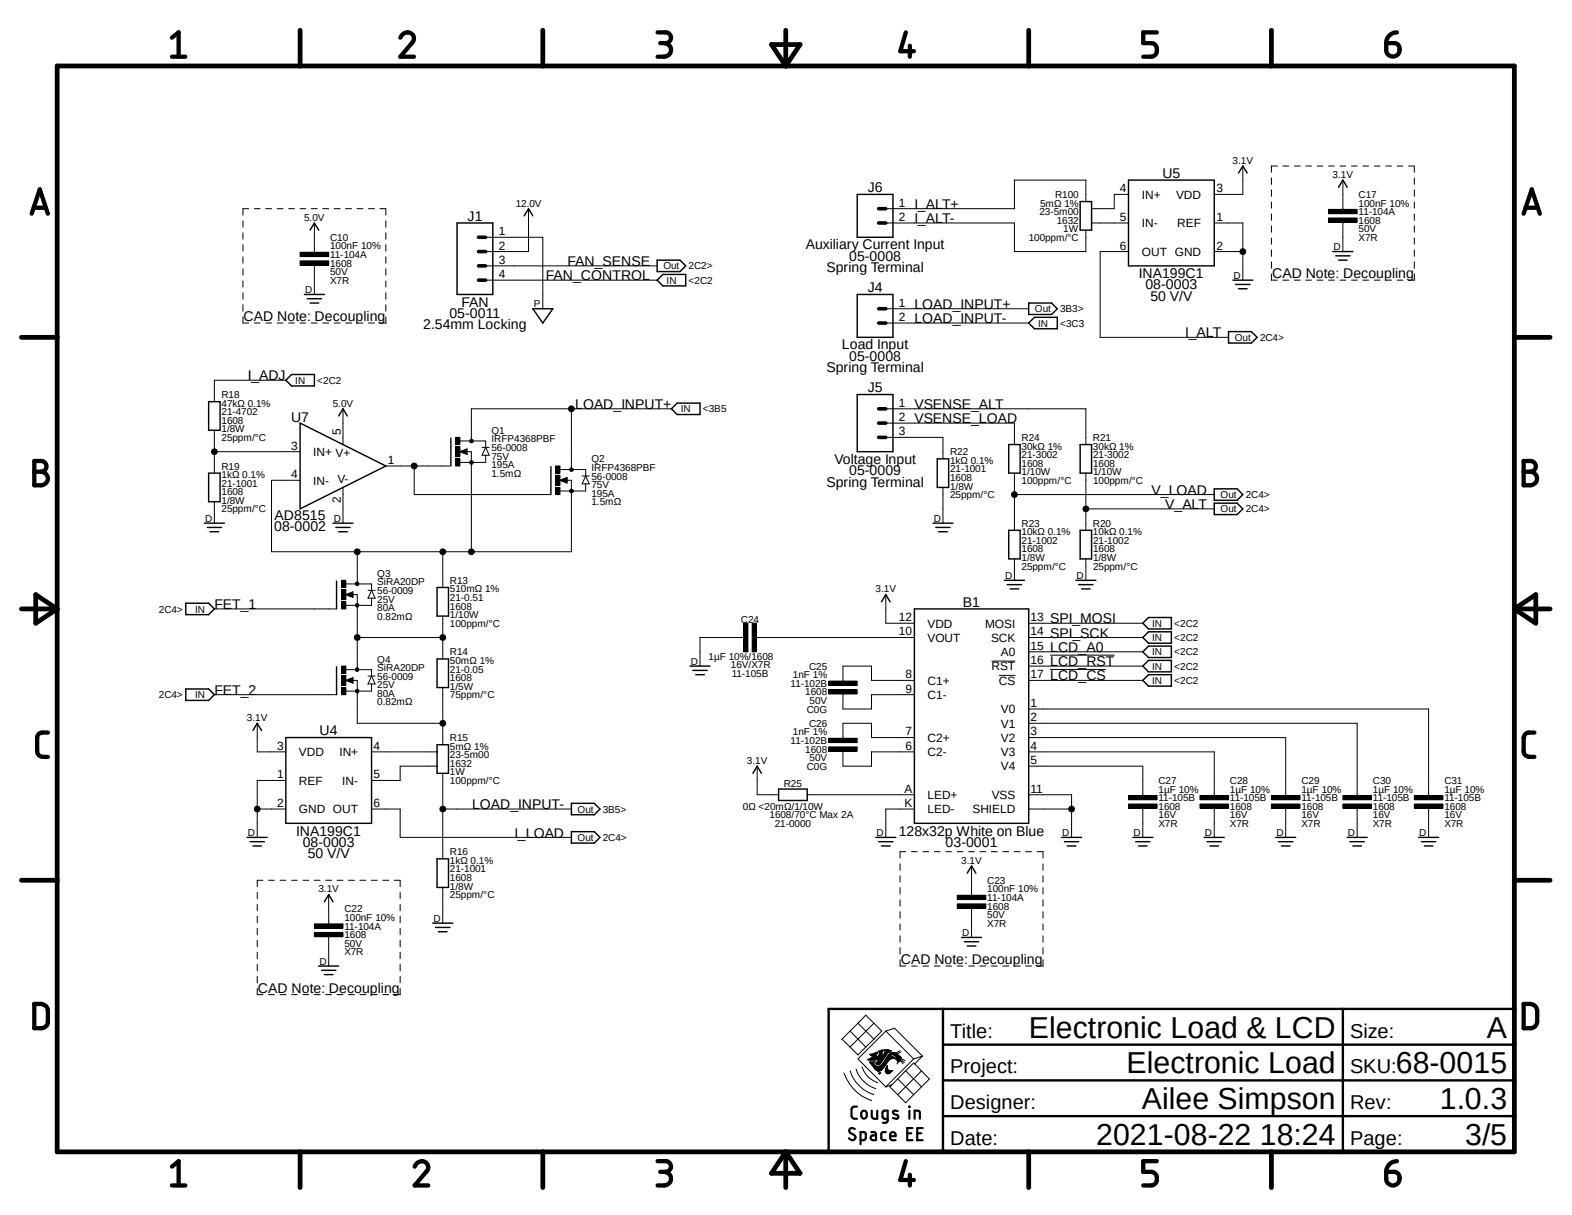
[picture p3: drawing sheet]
<svg xmlns="http://www.w3.org/2000/svg" width="279mm" height="216mm" viewBox="0 0 279 216" stroke-linecap="round" stroke-linejoin="round" font-family="sans-serif">
<path d="M3.4 3.1l272.6 209.7M276 3.1l-272.6 209.7" fill="none" stroke="#fff" stroke-width=".18"/>
<g fill="none" stroke="#000" stroke-width=".18">
<path d="M43.2 39.2v1.2M44.2 37.1h-1v1.1M45.2 37.1h1M47.2 37.1h1.1M49.3 37.1h1M51.3 37.1h1M53.3 37.1h1.1M55.3 37.1h1.1M55.9 39.6v5.2M57.4 37.1h1M59.4 37.1h1.1M61.4 37.1h1.1"/>
<path d="M63.5 37.1h1M65.5 37.1h1M67.5 37.1h1.1v1.1M68.6 39.2v1.2M93.9 37.1v7.6h-7.6M157.4 39.6h22.9v5.1h12.7v-3.8M193 35.8v-3.8h-12.7v5.1h-22.9M194 39.6h6.6M200.6 34.5h-2.6v2.6h-4M215.8 39.6h5.1v10.2M220.9 29.5v5h-5.1M226 31.6v1.2"/>
<path d="M226 33.7v1.2M226 35.9v1.1M226 38v1.2M227 29.5h-1v1.1M228 29.5h1.1M230 29.5h1.1M232.1 29.5h1M234.1 29.5h1M236.1 37.2h5.1v.8h-5.1zM236.1 38.7h5.1v.8h-5.1zM236.1 29.5h1.1M238.2 29.5h1"/>
<path d="M238.7 32v5.2M238.7 39.5v5.2M240.2 29.5h1M242.2 29.5h1M244.3 29.5h1M246.3 29.5h1M248.3 29.5h1M250.4 29.5h1v1.1M251.4 31.6v1.2M251.4 33.7v1.2M251.4 35.9v1.1M251.4 38v1.2"/>
<path d="M43.2 56.3v1.1h1M43.2 41.4v1.1M43.2 43.5v1.1M43.2 45.6v1.2M43.2 47.8v1.1M43.2 49.9v1.1M43.2 52v1.2M43.2 54.1v1.2M45.2 57.4h1M47.2 57.4h1.1M49.3 57.4h1M51.3 57.4h1"/>
<path d="M53.3 44.8h5.1v.8h-5.1zM53.3 46.4h5.1v.7h-5.1zM53.3 57.4h1.1M55.3 57.4h1.1M55.9 47.1v5.2M57.4 57.4h1M59.4 57.4h1.1M61.4 57.4h1.1M63.5 57.4h1M65.5 57.4h1M68.6 41.4v1.1M68.6 43.5v1.1"/>
<path d="M68.6 45.6v1.2M68.6 47.8v1.1M68.6 49.9v1.1M68.6 52v1.2M68.6 54.1v1.2M68.6 56.3v1.1h-1.1M86.3 49.8h30.5M86.3 47.2h30.5M86.3 42.2h10.2v12.7M157.4 57.4h25.4M157.4 54.9h25.4M200.6 44.7h-5.1v15.2h22.9"/>
<path d="M215.8 44.7h5.1M226 48.7v1.1h1M226 40.1v1.2M226 42.3v1.1M226 44.4v1.2M226 46.5v1.2M228 49.8h1.1M230 49.8h1.1M232.1 49.8h1M234.1 49.8h1M236.1 49.8h1.1M238.2 49.8h1"/>
<path d="M240.2 49.8h1M242.2 49.8h1M244.3 49.8h1M246.3 49.8h1M248.3 49.8h1M251.4 40.1v1.2M251.4 42.3v1.1M251.4 44.4v1.2M251.4 46.5v1.2M251.4 48.7v1.1h-1M38.1 76.5v7.6M50.8 67.6h-12.7v3.8"/>
<path d="M61 72.6v6.4M81 77.7h.7v1.3h-.7zM81 79.4h.7v1.8h-.7zM81.8 78.4h4.5v1.1M83.6 78.1l.2-.1 .2 .1v.5h-.4zM85.7 79.5h1.3M86.3 79.5l.7 1.4h-1.3zM101.6 72.6v10.8M119.3 72.6h-35.5v5.8M157.4 77.7h10.2v3.8M157.4 75.2h22.9v3.8M157.4 72.6h35.6v6.4"/>
<path d="M38.1 80.3h15.2M38.1 89.2v3.8M53.3 85.3h-5v12.7h53.3v-12.7h-.9M61 86.6v6.4M63.5 98v5.8M68.6 82.8h11.4M73.6 82.8v5.1h24.1M78.7 98v6.4M81 81.5h.7v1.3h-.7zM81.7 80.3l1.3-.5v1zM82.9 80.3h.9v17.7M83.6 82l.2-.2 .2 .2v.4h-.4z"/>
<path d="M86.3 80.9v1.3h-4.6M98.8 86.6h.7v1.3h-.7zM98.8 82.8h.7v1.3h-.7zM98.8 84.5h.7v1.7h-.7zM99.5 85.3l1.3-.5v1.1zM99.6 83.4h4.5v1.2M101.3 87h.5v.5h-.5l-.1-.3zM101.3 83.2l.3-.1 .2 .1v.5h-.5l-.1-.3zM103.5 84.6h1.2M104.1 86v1.2h-4.6M104.1 84.6l.6 1.4h-1.2zM167.6 86.6v6.4"/>
<path d="M180.3 87.9h35.5M180.3 84.1v10.1M180.3 99.3v3.8M193 84.1v10.1M193 99.3v3.8M193 90.4h22.8M38.1 108.2h21.6M60.7 106.9h.8v1.3h-.8zM60.7 103.1h.8v1.3h-.8zM60.7 104.8h.8v1.8h-.8zM60.7 118.4h.8v1.2h-.8zM61.5 103.8h4.5v1.1"/>
<path d="M61.5 105.7l1.2-.5v1zM61.5 119h4.5v1.1M62.6 105.7h.9v13.3M63.2 107.3h.5v.5l-.2 .1-.3-.1zM63.2 103.5h.5v.5l-.2 .1-.3-.1zM63.2 118.7h.5v.5l-.2 .1-.3-.1zM63.5 113.3h15.2M65.4 104.9h1.3M66 106.3v1.3h-4.5M66 104.9l.7 1.4h-1.3zM78.7 109.5v7.6M132.2 110.7h.7v5.1h-.7z"/>
<path d="M132.2 113.3h-7.8v5.1M133.7 110.7h.8v5.1h-.8zM134.5 113.3h28M157.4 105.7v5h5.1M176.2 117.5h4.3M182.8 110.7h20.3M182.8 113.3h20.3M182.8 115.8h20.3M182.8 118.4h20.3M186.6 116.4h11.5M186.6 119h10M38.1 123.4h21.6"/>
<path d="M45.7 128.5v5.1h5.1M50.8 138.7h-5.1v10.1M60.7 122.2h.8v1.2h-.8zM60.7 120h.8v1.8h-.8zM61.5 120.9l1.2-.5v1zM62.6 120.9h.9v7.6h15.2M63.2 122.6h.5v.4l-.2 .1-.3-.1zM65.4 120.1h1.3M66 133.6h11.7M66 121.5v1.3h-4.5M66 120.1l.7 1.4h-1.3zM77.7 136.1h-6.6v2.6h-5.1"/>
<path d="M78.7 122.2v10.1M78.7 137.4v15.2M134.6 136.1v5.1h3.8M147.3 121h5.1v.8h-5.1zM147.3 122.6h5.1v.7h-5.1zM147.3 131.2h5.1v.8h-5.1zM147.3 132.7h5.1v.8h-5.1zM149.8 123.3v2.7h5.1v-2.6h7.6M149.8 133.5v2.6h5.1v-2.5h7.6M162.5 131.1h-7.6v-2.6h-5.1v2.7M162.5 120.9h-7.6v-2.5h-5.1v2.6M177.5 120h3"/>
<path d="M182.8 126h71.1v15.4M182.8 128.5h58.4v12.9M182.8 131.1h45.7v10.3M182.8 133.6h33v7.8M182.8 136.1h20.3v5.3M182.8 120.9h20.3M45.7 158.6v1.1M45.7 143.8h5.1M46.7 156.4h-1v1.2M47.8 156.4h1M49.8 156.4h1M51.8 156.4h1"/>
<path d="M53.8 156.4h1.1M55.8 156.4h1.1M57.9 156.4h1M58.4 159v5.2M59.9 156.4h1.1M61.9 156.4h1.1M64 156.4h1M66 156.4h1.1M66 143.8h5.1v5h30.5M68 156.4h1.1M70.1 156.4h1v1.2M71.1 158.6v1.1"/>
<path d="M78.7 143.8h22.9M78.7 157.7v6.3M143.5 141.2h19M160 153.5v1.1M160 155.6v1.2M160 157.7v1.2M160 159.9v1.1M161 151.3h-1v1.2M162 151.3h1M162.5 143.8h-5.1v5M164 151.3h1.1M166.1 151.3h1"/>
<path d="M168.1 151.3h1M170.1 159.1h5.1v.8h-5.1zM170.1 151.3h1.1M172.2 151.3h1M172.7 153.9v5.2M174.2 151.3h1M176.2 151.3h1M178.2 151.3h1.1M180.3 151.3h1M182.3 151.3h1M182.8 141.2h7.7v7.6M182.8 143.8h7.7"/>
<path d="M184.3 151.3h1.1v1.2M185.4 153.5v1.1M185.4 155.6v1.2M185.4 157.7v1.2M185.4 159.9v1.1M200.6 141.4h5.1v.7h-5.1zM200.6 142.9h5.1v.7h-5.1zM203.1 143.6v5.2M213.3 141.4h5.1v.7h-5.1zM213.3 142.9h5.1v.7h-5.1zM215.8 143.6v5.2M226 141.4h5.1v.7h-5.1z"/>
<path d="M226 142.9h5.1v.7h-5.1zM228.5 143.6v5.2M238.7 141.4h5.1v.7h-5.1zM238.7 142.9h5.1v.7h-5.1zM241.2 143.6v5.2M251.4 141.4h5.1v.7h-5.1zM251.4 142.9h5.1v.7h-5.1zM253.9 143.6v5.2M45.7 175.6v1.1h1M45.7 160.7v1.1M45.7 162.8v1.2M45.7 165v1.1"/>
<path d="M45.7 167.1v1.1M45.7 169.2v1.1M45.7 171.4v1.1M45.7 173.5v1.1M47.8 176.7h1M49.8 176.7h1M51.8 176.7h1M53.8 176.7h1.1M55.8 176.7h1.1M55.9 164.2h5.1v.7h-5.1zM55.9 165.7h5.1v.8h-5.1zM57.9 176.7h1"/>
<path d="M58.4 166.5v5.2M59.9 176.7h1.1M61.9 176.7h1.1M64 176.7h1M66 176.7h1.1M68 176.7h1.1M71.1 160.7v1.1M71.1 162.8v1.2M71.1 165v1.1M71.1 167.1v1.1M71.1 169.2v1.1M71.1 171.4v1.1"/>
<path d="M71.1 173.5v1.1M71.1 175.6v1.1h-1M160 170.6v1.1h1M160 162v1.2M160 164.2v1.1M160 166.3v1.1M160 168.4v1.1M162 171.7h1M164 171.7h1.1M166.1 171.7h1M168.1 171.7h1M170.1 160.6h5.1v.8h-5.1z"/>
<path d="M170.1 171.7h1.1M172.2 171.7h1M172.7 161.4v5.2M174.2 171.7h1M176.2 171.7h1M178.2 171.7h1.1M180.3 171.7h1M182.3 171.7h1M185.4 162v1.2M185.4 164.2v1.1M185.4 166.3v1.1M185.4 168.4v1.1"/>
<path d="M185.4 170.6v1.1h-1.1M150 190.7a7.9 7.9 0 0 0 4.9 4.9M151.1 190.3a6.6 6.6 0 0 0 4.2 4.2M151.1 186.1l1.4 1.4 1.4-1.4M151.1 183.2l2.8 2.9M152.1 189.9a5.5 5.5 0 0 0 3.6 3.6M152.5 181.8l1.4-1.4 2.8 2.8-1.4 1.5M152.5 181.8l-2.9 2.9 1.5 1.4M152.5 181.8l2.8 2.9M153.2 189.6a4.4 4.4 0 0 0 2.8 2.8M154.3 188.3h1.6M154.3 188.3h1.3"/>
<path d="M154.5 188.2l-.3 .1 .7 .1 1.3-.3-.3 .6M154.5 188.2h2.6M154.6 188.8h.8M154.6 187.4h1.1M154.6 188.8h.7M154.7 188.1h2.4M154.7 188.9h.5M154.7 187.5h1M154.7 188.9l.7 1M154.8 189h.5M154.8 188h2.4M154.9 189.1h.4"/>
<path d="M154.9 187.6h.8M154.9 187.3h.9M154.9 189.2h.5M154.9 187.9l-.4 .3M154.9 187.9h2.3M155 187.8h.6M155 189.3h.5M155.1 189.4h.5M155.1 187.7h.6M155.2 189.6h2M155.2 187.2h.7M155.2 188.9l.1 .2"/>
<path d="M155.3 189.7h1.8M155.3 184.7l-1.4 1.4M155.3 181.8l-4.2 4.3M155.3 189.1l.5 .4M155.4 189.8h1.6M155.4 189.9h1.5M155.4 189.9l.2 .2M155.5 188.7h.1M155.5 187.1h.4M155.5 190h1.3M155.5 188.7h-1l.2 .2M155.5 188.7l-.3 .2"/>
<path d="M155.6 190.1a.7 .7 0 0 0 .9 .1M155.6 190.1h1.2M155.7 190.2h1M155.7 189h.7M155.7 188.9h.8M155.7 187h.2M155.8 188.8h.7M155.8 190.2h.7M155.8 189.1h.5M155.8 187.8h1.5M155.9 188.8h.7M155.9 186.9h.1"/>
<path d="M155.9 186.9l-.3 1 .6-.3M155.9 186.9l-1.3 .5 .6 .3-.3 .2M155.9 188.7h.8M156 188.6h.8M156 187.7h1.4M156 188.5h.8M156.1 188.4h.8M156.1 187.7h1.3M156.1 188.3h.8M156.2 188.3h.8M156.2 187.6h1.2M156.2 186.8l.1 .3h.1l-.1 .3"/>
<path d="M156.2 187.5h.5M156.2 186.9h.6M156.2 186.8h.7M156.3 190.8h.1M156.3 189.5h.9M156.3 187h.5M156.3 187.4l-.1 .2M156.3 187.4h.4M156.3 187.3h.4M156.3 187.2h.5M156.4 190.7l.1-.1-.2 .2M156.4 187.1h.4"/>
<path d="M156.4 189.4l-1.2 .1M156.4 189.4h.9M156.4 186.7l-.2 .1M156.4 186.7h.5M156.5 190.7h-.3l.2 .2M156.5 189.3h.9M156.7 189.2h.7M156.7 186.6h.3l-.1 .3h-.7M156.7 186.6l-.3 .1M156.7 186.6h.2M156.7 190.2h-.2M156.7 187.4l.1 .2 .1-.1"/>
<path d="M156.8 186.9l-.1 .5M156.8 189.1h.7M156.8 189h.7M156.8 190l-.1 .2M156.9 188.9h.7M156.9 187.5h.6M157 188.8h.6M157 187.4h.6M157.1 188.2l-.5 .6a.57 .57 0 0 1-.9 .2l.2-.3M157.1 188.8h.6M157.1 188.8l-.7 .6M157.1 188.7h.7"/>
<path d="M157.1 187.3h.5M157.1 189.7l-.3 .3M157.2 187.2l-.3 .3M157.2 188.6h.6M157.2 187.2h.5M157.2 188.5h.7M157.3 188.4h.7M157.3 187.8l-.2 .4M157.3 187.1h.5M157.3 186.8h1M157.3 186.7h1M157.3 186.6h.8"/>
<path d="M157.3 187h.6M157.4 190.3h1.1M157.4 190.4h1.1M157.4 190.2h.6M157.4 190.2h.5M157.4 188.3h.7M157.4 190.5h1M157.4 190.1h.4M157.4 190h.4M157.4 186.9h.8M157.4 188.3h.8M157.4 186.9h.6"/>
<path d="M157.4 183.2l5 5M157.4 183.2l-4.9 5 5 5M157.4 183.2l1.6-.5 5 5M157.4 190.6h.9M157.4 189.9h.3M157.4 188.2h.9M157.5 189.8h.2M157.5 188.1h1.1M157.5 188.1l-.4 .7M157.5 190.7h.7M157.5 189.7h.2M157.6 189.7h.1"/>
<path d="M157.6 188h1.4M157.6 189.6h.1M157.6 187.9h1.4M157.6 189.5h.1M157.6 187.8h1.2M157.7 190.8h.3M157.7 189.4v-.1l-.3 .8v.5M157.7 189.4v.3M157.7 189.7l.1 .3M157.7 189.4h.1M157.7 187.7h.4M157.8 190l.3 .3"/>
<path d="M157.8 187.7h.3M157.9 187.6h.3M157.9 187.5h.4M158 187.4h1.6M158.2 186.9l-.5 .3-.4 .6M158.2 186.9l.3-.2-1.2-.2v.3h.1l-.2 .4M158.2 190.3l.5-.1-.7 .6h-.3l-.3-.2M158.2 187.2h1.1M158.3 187.5l-.3 .2 .7 .1 .5 .4M158.3 187.1h.9M158.3 187.1a1.08 1.08 0 0 1 1.4 .4l.5 .4M158.3 187.1l-.8 1"/>
<path d="M158.3 187.5a.79 .79 0 0 1 1.1 .7h-.1l.2 .3M158.5 190.2h.1M158.8 187.5h.8M159 187.6h.8M159 188.1l.2 .1M159.1 187.7h.8M159.2 188.2h.1M159.2 188.1a1.53 1.53 0 0 0-1.8 1l-.3 .6M159.2 187.7h.8M159.3 187.8h.8M159.3 188.3h.8M159.3 187.9h.9"/>
<path d="M159.3 188h.8M159.4 188.3h.6M159.4 188.2h.7M159.4 188.1h.7M159.5 188.4h.5M159.5 188.8l-.1 .3M159.5 188.6h.3M159.5 188.5h.4M159.5 188.5l.1 .2M159.6 191.7l-1.4 1.4 1.4 1.4M159.6 191.7l2.8 2.8M159.6 188.8h.1"/>
<path d="M159.6 188.7h.1M159.6 188.7l-.1 .1M159.9 188.4l.6 .6M160 186.7l-.8 .5M160 188.4l-.4 .3M160.1 188.3l.6 .5M160.1 188.3l-.1 .1M160.1 188.1l.8 .4M160.1 186.9l-.7 .4h-1.3M160.2 187.9l-.1 .4M161 190.3l1.4-1.4 1.4 1.4M161 190.3l-1.4 1.4"/>
<path d="M161 190.3l2.8 2.8M162.4 188.2l-5 4.9 1.1-.3M163.8 190.3l1.4 1.4-4.2 4.3-1.4-1.5M163.8 190.3l-4.2 4.2M164 187.7l-1.6 .5M164 187.7l-1.4 1.4"/>
<circle cx="220.9" cy="44.7" r=".51"/>
<circle cx="101.6" cy="72.6" r=".51"/>
<circle cx="38.1" cy="80.3" r=".51"/>
<circle cx="63.5" cy="98" r=".51"/>
<circle cx="73.6" cy="82.8" r=".51"/>
<circle cx="78.7" cy="98" r=".51"/>
<circle cx="83.8" cy="98" r=".51"/>
<circle cx="180.3" cy="87.9" r=".51"/>
<circle cx="193" cy="90.4" r=".51"/>
<circle cx="63.5" cy="113.3" r=".51"/>
<circle cx="78.7" cy="113.3" r=".51"/>
<circle cx="78.7" cy="128.5" r=".51"/>
<circle cx="45.7" cy="143.8" r=".51"/>
<circle cx="78.7" cy="143.8" r=".51"/>
<circle cx="190.5" cy="143.8" r=".51"/>
</g>
<g fill="none" stroke="#000" stroke-width=".25">
<path d="M81.2 39.6h6.4v12.7h-6.4zM93.2 38.4l.7-1.3 .8 1.3M152.4 34.5h6.3v7.7h-6.3zM192 35.8h2v5.1h-2zM200.6 32h15.2v15.2h-15.2zM220.1 30.7l.8-1.2 .8 1.2M237.9 33.3l.8-1.3 .7 1.3M54.1 52.3h3.6M54.6 53.1h2.5M55.1 53.8h1.5M55.1 40.9l.8-1.3 .7 1.3M94.7 54.9h3.6l-1.8 2.5z"/>
<path d="M116.8 46.2h4.1l1 1-1 1.1h-4.1zM116.8 49.8l1-1h4.1v2h-4.1zM152.4 52.3h6.3v7.6h-6.3zM182.8 53.8h4.1l1 1.1-1 1h-4.1zM182.8 57.4l1.1-1h4v2h-4zM218.4 58.9h4l1 1-1 1.1h-4zM219.1 49.8h3.6M219.6 50.5h2.6M220.1 51.3h1.6M236.9 44.7h3.6M237.4 45.5h2.5M237.9 46.2h1.5"/>
<path d="M37.1 71.4h2v5.1h-2zM50.8 67.6l1-1.1h4.1v2.1h-4.1zM53.3 75.2l15.3 7.6-15.3 7.6zM60.2 73.9l.8-1.3 .7 1.3M80.1 77.9v4.9M119.3 72.6l1.1-1h4v2.1h-4zM152.4 70.1h6.3v10.2h-6.3zM179.3 79h2v5.1h-2zM192 79h2v5.1h-2zM36.3 93h3.6M36.8 93.7h2.6M37.1 84.1h2v5.1h-2z"/>
<path d="M37.3 94.5h1.6M59.2 93h3.5M59.7 93.7h2.5M60.2 94.5h1.5M97.9 82.9v5M165.8 93h3.6M166.3 93.7h2.6M166.6 81.5h2v5.1h-2zM166.8 94.5h1.6M179.3 94.2h2v5.1h-2zM192 94.2h2v5.1h-2zM215.8 86.9h4.1l1 1-1 1h-4.1z"/>
<path d="M215.8 89.4h4.1l1 1-1 1h-4.1zM33 107.2h4.1l1 1-1 1h-4.1zM59.8 103.3v4.9M59.8 118.5v4.9M77.7 117.1h2v5.1h-2zM77.7 104.4h2v5.1h-2zM122.6 118.4h3.6M123.1 119.1h2.6M123.7 119.9h1.5M156.7 106.9l.7-1.2 .8 1.2M162.5 108.2h20.3v38.1h-20.3zM178.5 103.1h3.6"/>
<path d="M179 103.9h2.6M179.5 104.6h1.6M191.2 103.1h3.6M191.7 103.9h2.6M192.2 104.6h1.6M203.1 110.7l1-1h4.1v2.1h-4.1zM203.1 113.3l1-1h4.1v2h-4.1zM203.1 115.8l1-1h4.1v2h-4.1zM203.1 118.4l1-1.1h4.1v2.1h-4.1zM33 122.4h4.1l1 1-1 1.1h-4.1zM45 129.8l.7-1.3 .8 1.3M50.8 131.1h15.2v15.2h-15.2z"/>
<path d="M77.7 132.3h2v5.1h-2zM133.8 137.4l.8-1.3 .7 1.3M203.1 120.9l1-1h4.1v2h-4.1zM43.9 148.8h3.6M44.4 149.6h2.6M45 150.3h1.5M77.7 152.6h2v5.1h-2zM101.6 147.8h4l1 1-1 1h-4zM101.6 142.7h4l1 1.1-1 1h-4zM138.4 140.2h5.1v2h-5.1zM155.7 148.8h3.5M156.2 149.6h2.5"/>
<path d="M156.7 150.3h1.5M171.9 155.2l.8-1.3 .7 1.3M188.7 148.8h3.5M189.2 149.6h2.5M189.7 150.3h1.5M201.3 148.8h3.6M201.8 149.6h2.6M202.4 150.3h1.5M214 148.8h3.6M214.5 149.6h2.6M215.1 150.3h1.5M226.7 148.8h3.6"/>
<path d="M227.2 149.6h2.6M227.8 150.3h1.5M239.4 148.8h3.6M239.9 149.6h2.6M240.5 150.3h1.5M252.1 148.8h3.6M252.6 149.6h2.6M253.2 150.3h1.5M56.6 171.7h3.6M57.1 172.4h2.6M57.7 173.2h1.5M57.7 160.2l.7-1.2 .8 1.2"/>
<path d="M76.9 164h3.6M77.4 164.8h2.6M77.9 165.6h1.6M170.9 166.6h3.6M171.4 167.3h2.5M171.9 168.1h1.5"/>
</g>
<g fill="#000">
<path d="M236.1 37.2h5.1v.8h-5.1z" fill-rule="evenodd"/>
<path d="M236.1 38.7h5.1v.8h-5.1z" fill-rule="evenodd"/>
<path d="M53.3 44.8h5.1v.8h-5.1z" fill-rule="evenodd"/>
<path d="M53.3 46.4h5.1v.7h-5.1z" fill-rule="evenodd"/>
<path d="M81 77.7h.7v1.3h-.7z" fill-rule="evenodd"/>
<path d="M81 79.4h.7v1.8h-.7z" fill-rule="evenodd"/>
<path d="M83.6 78.1l.2-.1 .2 .1v.5h-.4z" fill-rule="evenodd"/>
<path d="M81 81.5h.7v1.3h-.7z" fill-rule="evenodd"/>
<path d="M83.6 82l.2-.2 .2 .2v.4h-.4z" fill-rule="evenodd"/>
<path d="M98.8 86.6h.7v1.3h-.7z" fill-rule="evenodd"/>
<path d="M98.8 82.8h.7v1.3h-.7z" fill-rule="evenodd"/>
<path d="M98.8 84.5h.7v1.7h-.7z" fill-rule="evenodd"/>
<path d="M101.3 87h.5v.5h-.5l-.1-.3z" fill-rule="evenodd"/>
<path d="M101.3 83.2l.3-.1 .2 .1v.5h-.5l-.1-.3z" fill-rule="evenodd"/>
<path d="M60.7 106.9h.8v1.3h-.8z" fill-rule="evenodd"/>
<path d="M60.7 103.1h.8v1.3h-.8z" fill-rule="evenodd"/>
<path d="M60.7 104.8h.8v1.8h-.8z" fill-rule="evenodd"/>
<path d="M60.7 118.4h.8v1.2h-.8z" fill-rule="evenodd"/>
<path d="M63.2 107.3h.5v.5l-.2 .1-.3-.1z" fill-rule="evenodd"/>
<path d="M63.2 103.5h.5v.5l-.2 .1-.3-.1z" fill-rule="evenodd"/>
<path d="M63.2 118.7h.5v.5l-.2 .1-.3-.1z" fill-rule="evenodd"/>
<path d="M132.2 110.7h.7v5.1h-.7z" fill-rule="evenodd"/>
<path d="M133.7 110.7h.8v5.1h-.8z" fill-rule="evenodd"/>
<path d="M60.7 122.2h.8v1.2h-.8z" fill-rule="evenodd"/>
<path d="M60.7 120h.8v1.8h-.8z" fill-rule="evenodd"/>
<path d="M63.2 122.6h.5v.4l-.2 .1-.3-.1z" fill-rule="evenodd"/>
<path d="M147.3 121h5.1v.8h-5.1z" fill-rule="evenodd"/>
<path d="M147.3 122.6h5.1v.7h-5.1z" fill-rule="evenodd"/>
<path d="M147.3 131.2h5.1v.8h-5.1z" fill-rule="evenodd"/>
<path d="M147.3 132.7h5.1v.8h-5.1z" fill-rule="evenodd"/>
<path d="M170.1 159.1h5.1v.8h-5.1z" fill-rule="evenodd"/>
<path d="M200.6 141.4h5.1v.7h-5.1z" fill-rule="evenodd"/>
<path d="M200.6 142.9h5.1v.7h-5.1z" fill-rule="evenodd"/>
<path d="M213.3 141.4h5.1v.7h-5.1z" fill-rule="evenodd"/>
<path d="M213.3 142.9h5.1v.7h-5.1z" fill-rule="evenodd"/>
<path d="M226 141.4h5.1v.7h-5.1z" fill-rule="evenodd"/>
<path d="M226 142.9h5.1v.7h-5.1z" fill-rule="evenodd"/>
<path d="M238.7 141.4h5.1v.7h-5.1z" fill-rule="evenodd"/>
<path d="M238.7 142.9h5.1v.7h-5.1z" fill-rule="evenodd"/>
<path d="M251.4 141.4h5.1v.7h-5.1z" fill-rule="evenodd"/>
<path d="M251.4 142.9h5.1v.7h-5.1z" fill-rule="evenodd"/>
<path d="M55.9 164.2h5.1v.7h-5.1z" fill-rule="evenodd"/>
<path d="M55.9 165.7h5.1v.8h-5.1z" fill-rule="evenodd"/>
<path d="M170.1 160.6h5.1v.8h-5.1z" fill-rule="evenodd"/>
<circle cx="220.9" cy="44.7" r=".51"/>
<circle cx="101.6" cy="72.6" r=".51"/>
<circle cx="38.1" cy="80.3" r=".51"/>
<circle cx="63.5" cy="98" r=".51"/>
<circle cx="73.6" cy="82.8" r=".51"/>
<circle cx="78.7" cy="98" r=".51"/>
<circle cx="83.8" cy="98" r=".51"/>
<circle cx="180.3" cy="87.9" r=".51"/>
<circle cx="193" cy="90.4" r=".51"/>
<circle cx="63.5" cy="113.3" r=".51"/>
<circle cx="78.7" cy="113.3" r=".51"/>
<circle cx="78.7" cy="128.5" r=".51"/>
<circle cx="45.7" cy="143.8" r=".51"/>
<circle cx="78.7" cy="143.8" r=".51"/>
<circle cx="190.5" cy="143.8" r=".51"/>
</g>
<path d="M82.9 80l-.9 .3 .9 .2v-.2h-.3M100.7 85.1l-.9 .2 .9 .3v-.3h-.3M62.6 105.4l-.9 .3 .9 .2v-.2h-.2M62.6 120.6l-.9 .3 .9 .3v-.3h-.2" fill="none" stroke="#000" stroke-width=".34"/>
<path d="M156.2 39.6h1.2M156.2 37.1h1.2M85 44.7h1.3M85 47.2h1.3M85 49.8h1.3M85 42.2h1.3M156.2 57.4h1.2M156.2 54.9h1.2M156.2 75.2h1.2M156.2 77.7h1.2M156.2 72.6h1.2" fill="none" stroke="#000" stroke-width=".64"/>
<g fill="none" stroke="#000" stroke-width=".85">
<path d="M10.2 11.7h259v193h-259zM53.3 5.4v6.3M96.5 5.4v6.3M137.1 7.9h5.1l-2.5 3.8zM139.7 5.4v6.3M182.8 5.4v6.3M226 5.4v6.3M3.8 59.9h6.4M269.2 59.9h6.3M3.8 108.2h6.4M6.3 105.7l3.9 2.5-3.9 2.5zM269.2 108.2h6.3"/>
<path d="M269.2 108.2l3.8-2.5v5zM3.8 156.4h6.4M269.2 156.4h6.3M53.3 204.7v6.3M96.5 204.7v6.3M139.7 204.7v6.3M139.7 204.7l2.5 3.8h-5.1zM182.8 204.7v6.3M226 204.7v6.3"/>
</g>
<g fill="none" stroke="#000" stroke-width=".76">
<path d="M30.6 6.7l1.1-.9v4.3M30.6 10.1h2.3M71.2 6.7a1.19 1.19 0 0 1 1.5-.9 1.19 1.19 0 0 1 .7 1.6l-2.2 2.7h2.4M116.9 5.8h1.4a.95 .95 0 0 1 1 .9 .95 .95 0 0 1-1 1h-1M118.1 7.7a1.21 1.21 0 0 1 1.2 1.2 1.21 1.21 0 0 1-1.2 1.2h-1.2M161 5.8l-1 3.3h2.4M161.7 8.1v2M205.6 5.8h-2.4v1.9h1.4a1.23 1.23 0 0 1 1 1.2 1.23 1.23 0 0 1-1 1.2h-1.4M246.4 7.7h1.4a1.21 1.21 0 0 1 .9 1.4 1.21 1.21 0 0 1-1.3 .9 1.09 1.09 0 0 1-1-1.2zM248.3 5.8a1.88 1.88 0 0 0-1.9 1.9M5.6 38l1.5-4.3 1.4 4.3M6 36.9h2.2"/>
<path d="M270.8 38l1.4-4.3 1.5 4.3M271.1 36.9h2.2M6.1 81.9h1.2a.95 .95 0 0 1 1 1 .95 .95 0 0 1-1 .9 1.21 1.21 0 0 1 1.2 1.2 1.21 1.21 0 0 1-1.2 1.2h-1.2zM6.1 83.8h1.2M270.8 81.9h1.2a.95 .95 0 0 1 1 1 .95 .95 0 0 1-1 .9 1.21 1.21 0 0 1 1.2 1.2 1.21 1.21 0 0 1-1.2 1.2h-1.2zM270.8 83.8h1.2M8.5 130.2h-1a.87 .87 0 0 0-.9 .9v2.4a.97 .97 0 0 0 .9 1h1M272.7 130.2h-.9a.94 .94 0 0 0-1 .9v2.4a.97 .97 0 0 0 1 1h.9M6.1 178.4a2.22 2.22 0 0 1 2.2 .5l.2 .7v1.9a1.13 1.13 0 0 1-1.2 1.2h-1.2zM270.8 178.4a2.07 2.07 0 0 1 2.2 .5l.2 .7v1.9a1.21 1.21 0 0 1-1.2 1.2h-1.2zM30.6 207.3l1.1-1v4.4M30.6 210.7h2.3"/>
<path d="M73.7 207.3a1.2 1.2 0 0 1 1.4-1 1.2 1.2 0 0 1 1 1.4l-2.4 3h2.4M116.9 206.3h1.4a.95 .95 0 0 1 1 1 .95 .95 0 0 1-1 .9h-1M118.1 208.2a1.21 1.21 0 0 1 1.2 1.2 1.21 1.21 0 0 1-1.2 1.3h-1.2M161 206.3l-1 3.4h2.4M161.7 208.7v2M205.6 206.3h-2.4v1.9h1.4a1.23 1.23 0 0 1 1 1.2 1.23 1.23 0 0 1-1 1.3h-1.4M246.4 208.2h1.4a1.2 1.2 0 0 1 1 1.4 1.2 1.2 0 0 1-1.3 1 1.2 1.2 0 0 1-1.1-1.1zM248.3 206.3a1.88 1.88 0 0 0-1.9 1.9"/>
</g>
<path d="M167.6 179.3v25.4M238.7 179.3v25.4M269.2 179.3h-121.9v25.4M167.6 198.3h101.6M167.6 192h101.6M167.6 185.6h101.6" fill="none" stroke="#000" stroke-width=".42"/>
<g fill="none" stroke="#000" stroke-width=".38">
<path d="M152.3 196.6l-.7 .1-.3 .4 .1 1.4 .4 .3h.5M153.2 197.6a.49 .49 0 0 1 .5-.2 .49 .49 0 0 1 .4 .4v.5a.49 .49 0 0 1-.5 .5 .49 .49 0 0 1-.5-.5zM154.9 197.4v1l.4 .4h.6v-1.4M157.8 198.8h-.6l-.3-.2-.1-.9 .2-.3h.8v1.7l-.4 .4h-.5M159.6 197.4a.61 .61 0 0 0-.9 .2l.2 .4 .6 .2 .2 .3a.63 .63 0 0 1-1 .2M161.6 196.6l.1 .1zM161.6 197.4v1.4M162.6 198.8v-1.4h.6l.2 .1 .1 1.3M151.9 200.6a.6 .6 0 0 0-1 .3l.3 .4 .6 .4a.51 .51 0 0 1 .2 .7 .51 .51 0 0 1-.7 .2l-.4-.3M153 202.6h.5l.3-.2 .1-.9-.2-.3h-.7v2.1M154.9 201.2h.6l.2 .3v1.1h-.5a.42 .42 0 0 1-.5-.4 .42 .42 0 0 1 .5-.4h.5M157.4 201.2h-.6l-.2 .3 .1 .9 .3 .2h.4"/>
<path d="M158.2 201.9h1a.51 .51 0 0 0-.4-.7 .51 .51 0 0 0-.6 .4l.1 .8 .3 .2h.6M161.2 201.4h.8M162.2 200.4h-1v2.2h1M163 201.4h.7M164 200.4h-1v2.2h1"/>
</g>
<g font-size="5.4">
<text x="182.9" y="184.4">Electronic Load &amp; LCD</text>
<text x="264.3" y="184.4">A</text>
<text x="200.2" y="190.7">Electronic Load</text>
<text x="248.1" y="190.7">68-0015</text>
<text x="202.9" y="197.1">Ailee Simpson</text>
<text x="255.9" y="197.1">1.0.3</text>
<text x="194.8" y="203.4">2021-08-22 18:24</text>
<text x="260.4" y="203.4">3/5</text>
</g>
<g font-size="3.6">
<text x="168.9" y="184.4">Title:</text>
<text x="239.9" y="184.4">Size:</text>
<text x="168.9" y="190.7">Project:</text>
<text x="240" y="190.7">SKU:</text>
<text x="168.9" y="197.1">Designer:</text>
<text x="239.9" y="197.1">Rev:</text>
<text x="168.9" y="203.4">Date:</text>
<text x="239.9" y="203.4">Page:</text>
</g>
<g font-size="2.5">
<text x="154.2" y="34.2">J6</text>
<text x="206.6" y="31.7">U5</text>
<text x="83.1" y="39.2">J1</text>
<text x="162.5" y="37.1">I_ALT+</text>
<text x="162.5" y="39.6">I_ALT-</text>
<text x="100.8" y="47.2">FAN_SENSE</text>
<text x="143.2" y="44.3">Auxiliary Current Input</text>
<text x="150.9" y="46.4">05-0008</text>
<text x="97" y="49.8">FAN_CONTROL</text>
<text x="146.9" y="48.4">Spring Terminal</text>
<text x="154.2" y="51.9">J4</text>
<text x="202.4" y="49.4">INA199C1</text>
<text x="203.6" y="51.4">08-0003</text>
<text x="204.5" y="53.5">50 V/V</text>
<text x="226.1" y="49.4">CAD Note: Decoupling</text>
<text x="43.3" y="57">CAD Note: Decoupling</text>
<text x="75.2" y="58.5">2.54mm Locking</text>
<text x="79.9" y="56.5">05-0011</text>
<text x="82" y="54.5">FAN</text>
<text x="162.5" y="54.9">LOAD_INPUT+</text>
<text x="162.5" y="57.4">LOAD_INPUT-</text>
<text x="210.7" y="59.9">I_ALT</text>
<text x="149.7" y="62.1">Load Input</text>
<text x="150.9" y="64.1">05-0008</text>
<text x="44" y="67.6">I_ADJ</text>
<text x="146.9" y="66.2">Spring Terminal</text>
<text x="154.2" y="69.7">J5</text>
<text x="51.7" y="75.1">U7</text>
<text x="102.2" y="72.6">LOAD_INPUT+</text>
<text x="162.5" y="72.6">VSENSE_ALT</text>
<text x="162.5" y="75.2">VSENSE_LOAD</text>
<text x="148.3" y="82.4">Voltage Input</text>
<text x="146.9" y="86.5">Spring Terminal</text>
<text x="150.9" y="84.5">05-0009</text>
<text x="204.7" y="87.9">V_LOAD</text>
<text x="48.7" y="94.4">08-0002</text>
<text x="48.8" y="92.3">AD8515</text>
<text x="207.1" y="90.4">V_ALT</text>
<text x="171.2" y="107.8">B1</text>
<text x="38.1" y="108.2">FET_1</text>
<text x="186.7" y="110.7">SPI_MOSI</text>
<text x="186.7" y="113.3">SPI_SCK</text>
<text x="186.7" y="115.8">LCD_A0</text>
<text x="186.7" y="118.4">LCD_RST</text>
<text x="38.1" y="123.4">FET_2</text>
<text x="186.7" y="120.9">LCD_CS</text>
<text x="56.8" y="130.7">U4</text>
<text x="83.9" y="143.8">LOAD_INPUT-</text>
<text x="52.7" y="148.5">INA199C1</text>
<text x="91.4" y="148.8">I_LOAD</text>
<text x="159.7" y="148.5">128x32p White on Blue</text>
<text x="53.8" y="150.5">08-0003</text>
<text x="54.7" y="152.5">50 V/V</text>
<text x="168.1" y="150.5">03-0001</text>
<text x="160.1" y="171.3">CAD Note: Decoupling</text>
<text x="45.8" y="176.4">CAD Note: Decoupling</text>
</g>
<g font-size="2.1">
<text x="199.1" y="34.2">4</text>
<text x="202.9" y="35.3">IN+</text>
<text x="209" y="35.3">VDD</text>
<text x="216.2" y="34.2">3</text>
<text x="88.7" y="41.8">1</text>
<text x="159.8" y="39.3">2</text>
<text x="159.8" y="36.7">1</text>
<text x="199.1" y="39.3">5</text>
<text x="202.9" y="40.4">IN-</text>
<text x="209.3" y="40.4">REF</text>
<text x="216.2" y="39.3">1</text>
<text x="88.7" y="46.9">3</text>
<text x="88.7" y="44.4">2</text>
<text x="199.1" y="44.4">6</text>
<text x="202.9" y="45.5">OUT GND</text>
<text x="216.2" y="44.4">2</text>
<text x="88.7" y="49.4">4</text>
<text x="159.8" y="57.1">2</text>
<text x="159.8" y="54.5">1</text>
<text x="60.6" y="77.4" transform="rotate(-90 60.6 77.4)">5</text>
<text x="159.8" y="77.4">3</text>
<text x="159.8" y="74.8">2</text>
<text x="159.8" y="72.3">1</text>
<text x="51.8" y="79.9">3</text>
<text x="55.7" y="81">IN+ V+</text>
<text x="68.9" y="82.5">1</text>
<text x="51.8" y="85">4</text>
<text x="55.7" y="86.1">IN-</text>
<text x="60" y="85.9">V-</text>
<text x="60.6" y="89.4" transform="rotate(-90 60.6 89.4)">2</text>
<text x="159.8" y="110.4">12</text>
<text x="159.8" y="112.9">10</text>
<text x="164.8" y="111.5">VDD</text>
<text x="175.1" y="111.5">MOSI</text>
<text x="183.2" y="110.4">13</text>
<text x="183.2" y="112.9">14</text>
<text x="164.8" y="114">VOUT</text>
<text x="176.1" y="114">SCK</text>
<text x="176.2" y="119.1">RST</text>
<text x="177.9" y="116.6">A0</text>
<text x="183.2" y="115.4">15</text>
<text x="183.2" y="118">16</text>
<text x="161" y="120.5">8</text>
<text x="161" y="123.1">9</text>
<text x="164.8" y="121.7">C1+</text>
<text x="164.8" y="124.2">C1-</text>
<text x="177.5" y="121.7">CS</text>
<text x="183.2" y="125.6">1</text>
<text x="183.2" y="120.5">17</text>
<text x="161" y="130.7">7</text>
<text x="164.8" y="131.8">C2+</text>
<text x="177.9" y="126.7">V0</text>
<text x="177.9" y="129.3">V1</text>
<text x="177.9" y="131.8">V2</text>
<text x="183.2" y="128.1">2</text>
<text x="183.2" y="130.7">3</text>
<text x="49.2" y="133.2">3</text>
<text x="53.1" y="134.4">VDD</text>
<text x="60.3" y="134.4">IN+</text>
<text x="66.4" y="133.2">4</text>
<text x="161" y="133.2">6</text>
<text x="164.8" y="134.4">C2-</text>
<text x="177.9" y="134.4">V3</text>
<text x="177.9" y="136.9">V4</text>
<text x="183.2" y="133.2">4</text>
<text x="183.2" y="135.8">5</text>
<text x="49.2" y="138.3">1</text>
<text x="49.2" y="143.4">2</text>
<text x="53.1" y="139.4">REF</text>
<text x="60.8" y="139.4">IN-</text>
<text x="66.4" y="138.3">5</text>
<text x="66.4" y="143.4">6</text>
<text x="160.7" y="140.8">A</text>
<text x="160.7" y="143.4">K</text>
<text x="164.8" y="142">LED+</text>
<text x="176.3" y="142">VSS</text>
<text x="183.2" y="140.8">11</text>
<text x="53.1" y="144.5">GND OUT</text>
<text x="164.8" y="144.5">LED-</text>
<text x="172.8" y="144.5">SHIELD</text>
</g>
<g font-size="1.8">
<text x="219.1" y="29.1">3.1V</text>
<text x="187.5" y="35.2">R100</text>
<text x="236.9" y="31.7">3.1V</text>
<text x="241.5" y="35.2">C17</text>
<text x="54.1" y="39.2">5.0V</text>
<text x="91.7" y="36.7">12.0V</text>
<text x="184.7" y="38.2">23-5m00</text>
<text x="184.9" y="36.7">5mΩ 1%</text>
<text x="187.8" y="39.8">1632</text>
<text x="189" y="41.3">1W</text>
<text x="241.5" y="38.2">11-104A</text>
<text x="241.5" y="39.8">1608</text>
<text x="241.5" y="41.3">50V</text>
<text x="241.5" y="36.7">100nF 10%</text>
<text x="58.7" y="45.8">11-104A</text>
<text x="58.7" y="47.4">1608</text>
<text x="58.7" y="44.3">100nF 10%</text>
<text x="58.7" y="42.8">C10</text>
<text x="117.9" y="47.9">Out</text>
<text x="122.4" y="47.9">2C2&gt;</text>
<text x="182.8" y="42.8">100ppm/°C</text>
<text x="237" y="44.5">D</text>
<text x="241.5" y="42.8">X7R</text>
<text x="54.2" y="52.1">D</text>
<text x="58.7" y="48.9">50V</text>
<text x="58.7" y="50.4">X7R</text>
<text x="118.5" y="50.4">IN</text>
<text x="122.4" y="50.4">&lt;2C2</text>
<text x="219.2" y="49.5">D</text>
<text x="94.9" y="54.6">P</text>
<text x="183.9" y="55.5">Out</text>
<text x="184.5" y="58">IN</text>
<text x="188.4" y="55.5">3B3&gt;</text>
<text x="188.4" y="58">&lt;3C3</text>
<text x="219.5" y="60.6">Out</text>
<text x="224" y="60.6">2C4&gt;</text>
<text x="39.4" y="70.7">R18</text>
<text x="52.5" y="68.2">IN</text>
<text x="56.4" y="68.2">&lt;2C2</text>
<text x="39.4" y="75.3">1608</text>
<text x="39.4" y="76.8">1/8W</text>
<text x="39.4" y="73.8">21-4702</text>
<text x="39.4" y="72.3">47kΩ 0.1%</text>
<text x="59.1" y="72.3">5.0V</text>
<text x="87.3" y="77.1">Q1</text>
<text x="121" y="73.3">IN</text>
<text x="124.9" y="73.3">&lt;3B5</text>
<text x="39.4" y="78.4">25ppm/°C</text>
<text x="39.4" y="83.4">R19</text>
<text x="87.3" y="80.1">56-0008</text>
<text x="87.3" y="81.7">75V</text>
<text x="87.3" y="83.2">195A</text>
<text x="87.3" y="78.6">IRFP4368PBF</text>
<text x="105.1" y="83.7">IRFP4368PBF</text>
<text x="105.1" y="82.2">Q2</text>
<text x="168.9" y="83.9">21-1001</text>
<text x="168.9" y="82.4">1kΩ 0.1%</text>
<text x="168.9" y="80.9">R22</text>
<text x="181.6" y="82.9">1608</text>
<text x="181.6" y="81.4">21-3002</text>
<text x="181.6" y="79.9">30kΩ 1%</text>
<text x="181.6" y="78.4">R24</text>
<text x="194.3" y="78.4">R21</text>
<text x="194.3" y="79.9">30kΩ 1%</text>
<text x="194.3" y="82.9">1608</text>
<text x="194.3" y="81.4">21-3002</text>
<text x="39.4" y="88">1608</text>
<text x="39.4" y="89.5">1/8W</text>
<text x="39.4" y="86.5">21-1001</text>
<text x="39.4" y="85">1kΩ 0.1%</text>
<text x="87.3" y="84.7">1.5mΩ</text>
<text x="105.1" y="85.2">56-0008</text>
<text x="105.1" y="86.7">75V</text>
<text x="105.1" y="88.3">195A</text>
<text x="105.1" y="89.8">1.5mΩ</text>
<text x="168.9" y="85.5">1608</text>
<text x="168.9" y="87">1/8W</text>
<text x="168.9" y="88.5">25ppm/°C</text>
<text x="181.6" y="84.5">1/10W</text>
<text x="181.6" y="86">100ppm/°C</text>
<text x="194.3" y="84.5">1/10W</text>
<text x="194.3" y="86">100ppm/°C</text>
<text x="216.9" y="88.5">Out</text>
<text x="221.4" y="88.5">2C4&gt;</text>
<text x="36.4" y="92.7">D</text>
<text x="39.4" y="91.1">25ppm/°C</text>
<text x="59.3" y="92.7">D</text>
<text x="165.9" y="92.7">D</text>
<text x="181.6" y="95.1">10kΩ 0.1%</text>
<text x="181.6" y="93.6">R23</text>
<text x="194.3" y="93.6">R20</text>
<text x="194.3" y="95.1">10kΩ 0.1%</text>
<text x="216.9" y="91.1">Out</text>
<text x="221.4" y="91.1">2C4&gt;</text>
<text x="181.6" y="98.2">1608</text>
<text x="181.6" y="99.7">1/8W</text>
<text x="181.6" y="101.2">25ppm/°C</text>
<text x="181.6" y="96.6">21-1002</text>
<text x="194.3" y="98.2">1608</text>
<text x="194.3" y="99.7">1/8W</text>
<text x="194.3" y="101.2">25ppm/°C</text>
<text x="194.3" y="96.6">21-1002</text>
<text x="67.1" y="105.5">56-0009</text>
<text x="67.1" y="107.1">25V</text>
<text x="67.1" y="104">SiRA20DP</text>
<text x="67.1" y="102.5">Q3</text>
<text x="80" y="106.8">21-0.51</text>
<text x="80" y="105.3">510mΩ 1%</text>
<text x="80" y="103.8">R13</text>
<text x="155.6" y="105.3">3.1V</text>
<text x="178.6" y="102.9">D</text>
<text x="191.3" y="102.9">D</text>
<text x="28.2" y="108.8">2C4&gt;</text>
<text x="34.7" y="108.8">IN</text>
<text x="67.1" y="108.6">80A</text>
<text x="67.1" y="110.1">0.82mΩ</text>
<text x="80" y="108.3">1608</text>
<text x="80" y="109.9">1/10W</text>
<text x="80" y="111.4">100ppm/°C</text>
<text x="131.7" y="110.6">C24</text>
<text x="204.8" y="111.4">IN</text>
<text x="204.8" y="113.9">IN</text>
<text x="208.7" y="111.4">&lt;2C2</text>
<text x="208.7" y="113.9">&lt;2C2</text>
<text x="67.1" y="119.3">SiRA20DP</text>
<text x="67.1" y="117.7">Q4</text>
<text x="80" y="119.5">21-0.05</text>
<text x="80" y="118">50mΩ 1%</text>
<text x="80" y="116.5">R14</text>
<text x="122.8" y="118.1">D</text>
<text x="125.9" y="117.2">1µF 10%/1608</text>
<text x="129.9" y="118.7">16V X7R</text>
<text x="133.1" y="118.7">/</text>
<text x="143.8" y="119">C25</text>
<text x="204.8" y="119">IN</text>
<text x="204.8" y="116.5">IN</text>
<text x="208.7" y="119">&lt;2C2</text>
<text x="208.7" y="116.5">&lt;2C2</text>
<text x="28.2" y="124.1">2C4&gt;</text>
<text x="34.7" y="124.1">IN</text>
<text x="67.1" y="120.8">56-0009</text>
<text x="67.1" y="122.3">25V</text>
<text x="67.1" y="123.8">80A</text>
<text x="67.1" y="125.3">0.82mΩ</text>
<text x="80" y="121">1608</text>
<text x="80" y="122.6">1/5W</text>
<text x="80" y="124.1">75ppm/°C</text>
<text x="130" y="120.3">11-105B</text>
<text x="140.5" y="122">11-102B</text>
<text x="140.9" y="120.5">1nF 1%</text>
<text x="143.1" y="123.6">1608</text>
<text x="143.9" y="125.1">50V</text>
<text x="204.8" y="121.5">IN</text>
<text x="208.7" y="121.5">&lt;2C2</text>
<text x="43.9" y="128.1">3.1V</text>
<text x="80" y="131.7">R15</text>
<text x="140.9" y="130.7">1nF 1%</text>
<text x="143.4" y="126.6">C0G</text>
<text x="143.8" y="129.2">C26</text>
<text x="80" y="136.3">1632</text>
<text x="80" y="137.8">1W</text>
<text x="80" y="134.7">23-5m00</text>
<text x="80" y="133.2">5mΩ 1%</text>
<text x="132.8" y="135.8">3.1V</text>
<text x="140.5" y="132.2">11-102B</text>
<text x="143.1" y="133.7">1608</text>
<text x="143.4" y="136.8">C0G</text>
<text x="143.9" y="135.3">50V</text>
<text x="80" y="139.3">100ppm/°C</text>
<text x="132" y="143.9">0Ω &lt;20mΩ/1/10W</text>
<text x="139.3" y="139.8">R25</text>
<text x="205.9" y="142.4">11-105B</text>
<text x="205.9" y="143.9">1608</text>
<text x="205.9" y="140.8">1µF 10%</text>
<text x="205.9" y="139.3">C27</text>
<text x="218.6" y="139.3">C28</text>
<text x="218.6" y="140.8">1µF 10%</text>
<text x="218.6" y="142.4">11-105B</text>
<text x="218.6" y="143.9">1608</text>
<text x="231.3" y="142.4">11-105B</text>
<text x="231.3" y="143.9">1608</text>
<text x="231.3" y="140.8">1µF 10%</text>
<text x="231.3" y="139.3">C29</text>
<text x="244" y="142.4">11-105B</text>
<text x="244" y="143.9">1608</text>
<text x="244" y="140.8">1µF 10%</text>
<text x="244" y="139.3">C30</text>
<text x="256.7" y="140.8">1µF 10%</text>
<text x="256.7" y="139.3">C31</text>
<text x="256.7" y="142.4">11-105B</text>
<text x="256.7" y="143.9">1608</text>
<text x="44.1" y="148.6">D</text>
<text x="102.7" y="149.5">Out</text>
<text x="102.7" y="144.4">Out</text>
<text x="107.2" y="149.5">2C4&gt;</text>
<text x="107.2" y="144.4">3B5&gt;</text>
<text x="136.8" y="145.4">1608/70°C Max 2A</text>
<text x="137.7" y="146.9">21-0000</text>
<text x="155.8" y="148.6">D</text>
<text x="188.8" y="148.6">D</text>
<text x="201.5" y="148.6">D</text>
<text x="205.9" y="145.4">16V</text>
<text x="205.9" y="146.9">X7R</text>
<text x="214.2" y="148.6">D</text>
<text x="218.6" y="145.4">16V</text>
<text x="218.6" y="146.9">X7R</text>
<text x="226.9" y="148.6">D</text>
<text x="231.3" y="145.4">16V</text>
<text x="231.3" y="146.9">X7R</text>
<text x="239.6" y="148.6">D</text>
<text x="244" y="145.4">16V</text>
<text x="244" y="146.9">X7R</text>
<text x="252.3" y="148.6">D</text>
<text x="256.7" y="145.4">16V</text>
<text x="256.7" y="146.9">X7R</text>
<text x="80" y="155">21-1001</text>
<text x="80" y="153.5">1kΩ 0.1%</text>
<text x="80" y="152">R16</text>
<text x="170.9" y="153.5">3.1V</text>
<text x="56.6" y="158.6">3.1V</text>
<text x="80" y="156.6">1608</text>
<text x="80" y="158.1">1/8W</text>
<text x="80" y="159.6">25ppm/°C</text>
<text x="175.5" y="160.1">11-104A</text>
<text x="175.5" y="161.6">1608</text>
<text x="175.5" y="158.6">100nF 10%</text>
<text x="175.5" y="157.1">C23</text>
<text x="61.2" y="165.2">11-104A</text>
<text x="61.2" y="166.7">1608</text>
<text x="61.2" y="163.7">100nF 10%</text>
<text x="61.2" y="162.1">C22</text>
<text x="77" y="163.8">D</text>
<text x="171" y="166.3">D</text>
<text x="175.5" y="163.2">50V</text>
<text x="175.5" y="164.7">X7R</text>
<text x="56.8" y="171.4">D</text>
<text x="61.2" y="168.2">50V</text>
<text x="61.2" y="169.8">X7R</text>
</g>
</svg>
